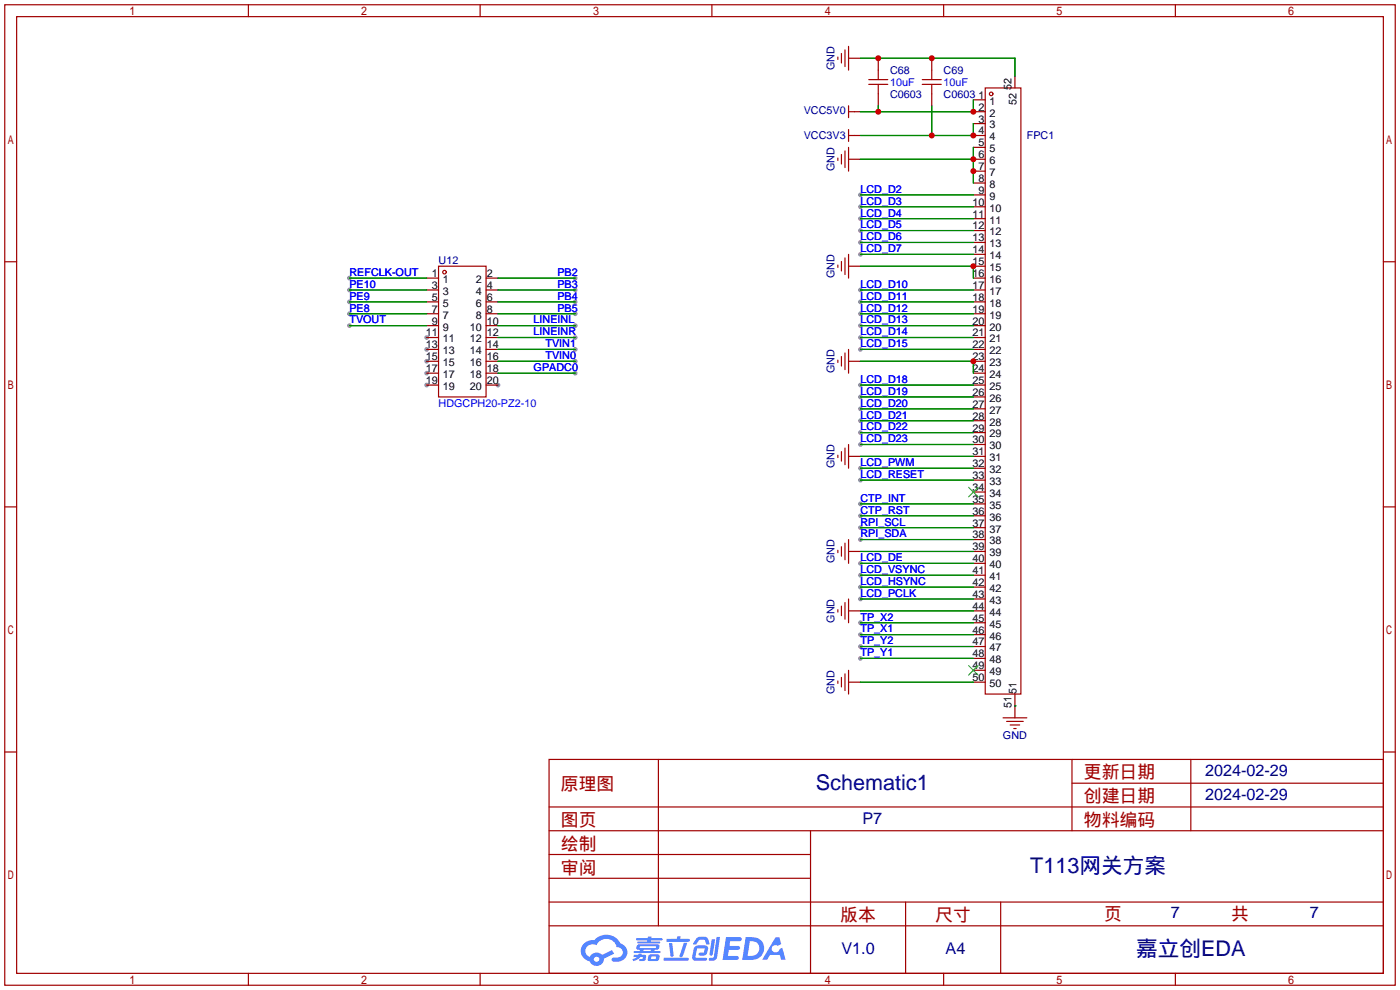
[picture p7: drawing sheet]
<svg xmlns="http://www.w3.org/2000/svg" width="299mm" height="212mm" viewBox="0 0 299 212" stroke-linecap="round" stroke-linejoin="round" font-family="sans-serif">
<g fill="#999">
<circle cx="106.4" cy="82.3" r=".51"/>
<circle cx="91.2" cy="72.1" r=".51"/>
<circle cx="91.2" cy="74.7" r=".51"/>
<circle cx="91.2" cy="77.2" r=".51"/>
<circle cx="91.2" cy="79.8" r=".51"/>
<circle cx="91.2" cy="82.3" r=".51"/>
<circle cx="74.7" cy="59.4" r=".51"/>
<circle cx="183.9" cy="41.7" r=".51"/>
<circle cx="183.9" cy="54.4" r=".51"/>
<circle cx="183.9" cy="44.2" r=".51"/>
<circle cx="183.9" cy="46.7" r=".51"/>
<circle cx="183.9" cy="49.3" r=".51"/>
<circle cx="183.9" cy="51.8" r=".51"/>
<circle cx="183.9" cy="62" r=".51"/>
<circle cx="183.9" cy="64.5" r=".51"/>
<circle cx="183.9" cy="74.7" r=".51"/>
<circle cx="183.9" cy="72.1" r=".51"/>
<circle cx="183.9" cy="69.6" r=".51"/>
<circle cx="183.9" cy="67.1" r=".51"/>
<circle cx="183.9" cy="82.3" r=".51"/>
<circle cx="183.9" cy="84.8" r=".51"/>
<circle cx="183.9" cy="95" r=".51"/>
<circle cx="183.9" cy="92.5" r=".51"/>
<circle cx="183.9" cy="89.9" r=".51"/>
<circle cx="183.9" cy="87.4" r=".51"/>
<circle cx="183.9" cy="100.1" r=".51"/>
<circle cx="183.9" cy="102.6" r=".51"/>
<circle cx="183.9" cy="107.7" r=".51"/>
<circle cx="183.9" cy="110.2" r=".51"/>
<circle cx="183.9" cy="112.8" r=".51"/>
<circle cx="183.9" cy="115.3" r=".51"/>
<circle cx="183.9" cy="120.4" r=".51"/>
<circle cx="183.9" cy="122.9" r=".51"/>
<circle cx="183.9" cy="125.5" r=".51"/>
<circle cx="183.9" cy="128" r=".51"/>
<circle cx="183.9" cy="133.1" r=".51"/>
<circle cx="183.9" cy="135.6" r=".51"/>
<circle cx="183.9" cy="138.2" r=".51"/>
<circle cx="183.9" cy="140.7" r=".51"/>
<circle cx="74.7" cy="62" r=".51"/>
<circle cx="74.7" cy="64.5" r=".51"/>
<circle cx="74.7" cy="67.1" r=".51"/>
<circle cx="74.7" cy="69.6" r=".51"/>
<circle cx="122.9" cy="67.1" r=".51"/>
<circle cx="122.9" cy="64.5" r=".51"/>
<circle cx="122.9" cy="62" r=".51"/>
<circle cx="122.9" cy="59.4" r=".51"/>
<circle cx="122.9" cy="69.6" r=".51"/>
<circle cx="122.9" cy="72.1" r=".51"/>
<circle cx="122.9" cy="74.7" r=".51"/>
<circle cx="122.9" cy="77.2" r=".51"/>
<circle cx="122.9" cy="79.8" r=".51"/>
</g>
<g fill="none" stroke="#a10000" stroke-width=".25">
<path d="M1 1h297.2v209.6h-297.2zM3.6 3.6h292.1v204.4h-292.1zM53.1 1v2.6M102.6 1v2.6M152.1 1v2.6M201.7 1v2.6M251.2 1v2.6M1 55.9h2.6M295.7 55.9h2.5M1 108.3h2.6M295.7 108.3h2.5M1 160.7h2.6"/>
<path d="M117.3 162.3h178.4v45.7h-178.4zM117.3 177.5h178.4M117.3 172.5h178.4M140.7 162.3v35.6M173.2 177.5v30.5M229.1 162.3v15.2M229.1 167.4h66.6M254.5 162.3v15.2M295.7 160.7h2.5M117.3 182.6h55.9M117.3 197.9h178.4M117.3 192.8h178.4"/>
<path d="M117.3 187.7h55.9M193.5 192.8v15.2M213.9 192.8v15.2M53.1 208v2.6M102.6 208v2.6M152.1 208v2.6M201.7 208v2.6M251.2 208v2.6"/>
</g>
<g fill="#5487ff">
<path d="M155.2 200.3h2.6a.48 .48 0 0 1 .7 .4 .48 .48 0 0 1-.6 .4h-1.8l-.2 1.1h1.9a.43 .43 0 0 1 .4 .4 .43 .43 0 0 1-.5 .4h-1.9l-.2 1.3h1.7a.45 .45 0 0 1 .5 .2 .45 .45 0 0 1-.1 .6h-3.3z"/>
<path d="M165.7 200.3h.9l.4 1.5-.8 .3a.84 .84 0 0 0-1.2 .3 .84 .84 0 0 0 .4 1.1 .84 .84 0 0 0 1.1-.4l.1-.2 .6-.3 .7 2.5h-1l-.2-1h-2.1l-.6 1h-1.1z"/>
<path d="M152.1 200.8h.7l-.5 3.1a.36 .36 0 0 1-.3 .3 .36 .36 0 0 1-.4-.3z"/>
<path d="M153.2 200.2h.7l-.6 4.3a1.13 1.13 0 0 1-1.8 .6l.2-.4h.7l.2-.2z"/>
<path d="M148.9 200.6l.6-.4h1a.77 .77 0 0 1 .9 .5l.3 1-.2 .2h-.5l-.3-.9-.2-.2-1 .1-.7 1-.6-.1-.1-.2z"/>
<path d="M148.4 202.4l.6-.3h1.7a.81 .81 0 0 1 .7 .5 .81 .81 0 0 1-.2 .8 .81 .81 0 0 1-.9 .8h-.7a.32 .32 0 0 1-.3-.3 .32 .32 0 0 1 .4-.3h.7l.2-.9-1.6 .1-.4 1.8 2.2 .1a.32 .32 0 0 1 .3 .4 .32 .32 0 0 1-.4 .2h-2.2l-.5-.3-.1-.5z"/>
<path d="M141.9 204.7h5a.33 .33 0 0 1 .3 .3 .33 .33 0 0 1-.3 .3h-4.9l-.2-.1z"/>
<path d="M146.1 201.5h.8l-.7 2a.98 .98 0 0 1-.7 1.1l-.3-.3z"/>
<path d="M143 201.6h.7l.3 2.5a.34 .34 0 0 1-.3 .4 .34 .34 0 0 1-.4-.3z"/>
<path d="M142.5 200.7h2.1l.3-.6h.6l-.1 .6h1.7a.32 .32 0 0 1 .4 .3 .32 .32 0 0 1-.4 .3h-4.5l-.2-.2z"/>
<path d="M135.5 204.1h.9l.1-.3h.6v.3h.8a.82 .82 0 0 1-.5 1.3h-.8v-.4l.7-.1 .1-.3a.68 .68 0 0 0-1 .4l-1.1 .4-.1-.4 .9-.5h-.7z"/>
<path d="M136 200.5h2.4l.1-.3h.7v.3h2.2l.2 .3-.2 .2h-2.3v.2h1.8l.2 .3-.2 .1h-4.5l-.1-.4h2l.1-.2h-2.3l-.1-.2z"/>
<path d="M159.4 200.3l-.8 4.9h1.7a2.5 2.5 0 0 0 3-2.5 2.5 2.5 0 0 0-3.1-2.4zM160.3 201.1a1.61 1.61 0 0 1 2 1.5 1.61 1.61 0 0 1-1.8 1.7h-.7z"/>
<path d="M136.2 202a.55 .55 0 0 0-.2 .8 .55 .55 0 0 0 .7 .2l.1 .3h-1.3v.3l5.4 .1 .3-.2-.2-.2h-1.2l.2-.3a.7 .7 0 0 0 .8-.3 .7 .7 0 0 0 0-.8l-4.2-.1zM136.8 202.3l3.3-.1 .1 .1-.2 .3h-3.2zM137.5 203h1.7l-.2 .3h-1.4z"/>
<path d="M138.6 204.2a1.05 1.05 0 0 0 0 1.2 2.91 2.91 0 0 0 2.2-.2 .98 .98 0 0 0 0-1.2h-1.6zM139.2 204.5l.9-.1 .1 .4-.2 .2-.8-.1z"/>
<path d="M124.9 201.6a2.23 2.23 0 0 0-.7 2.3 2.23 2.23 0 0 0 1.8 1.6 1.58 1.58 0 0 0 1.8 .9 1.58 1.58 0 0 0 1.3-1.5l2.2-1.1-.5-.7-2.1 1a1.65 1.65 0 0 0-2.7 .4 1.45 1.45 0 0 1-.8-1.9 1.45 1.45 0 0 1 2-.7l.3 .1a2.3 2.3 0 0 1 2.3-1.3 2.3 2.3 0 0 1 2 1.7 1.12 1.12 0 0 1 1.3 1 1.12 1.12 0 0 1-1.1 1.2h-.7a.45 .45 0 0 0-.6 .4 .45 .45 0 0 0 .5 .5 2.21 2.21 0 0 0 2.2-.5 2.21 2.21 0 0 0 .5-2.3 2.13 2.13 0 0 0-1.3-1.1 3.3 3.3 0 0 0-5.6-.7l-1.1 .1zM127 205a.57 .57 0 0 1 1.1 0 .57 .57 0 0 1-1.1 0z"/>
</g>
<g fill="none" stroke="#a10000" stroke-width=".25">
<path d="M179.1 12.2v.5M179.8 11.4v2.1M180.6 10.7v3.5M181.4 9.9v5.1M185.7 18h4M185.7 17h4M187.7 15v2M187.7 18v2.1M197.1 18h4.1M197.1 17h4.1M199.1 15v2M199.1 18v2.1"/>
<path d="M210.6 18.8h7.6v129.5h-7.6zM179.1 33.8v.5M179.8 33v2.1M180.6 32.3v3.5M181.4 22.6v2.5M181.4 27.7v2.5M181.4 31.5v5.1M181.4 29h1.2M181.4 23.9h1.2M93.7 56.9h10.2v27.9h-10.2zM179.1 56.6v.6M179.8 55.9v2"/>
<path d="M180.6 55.1v3.6M181.4 54.4v5M179.1 77v.5M179.8 76.2v2M180.6 75.4v3.6M181.4 74.7v5.1M179.1 97.3v.5M179.8 96.5v2.1M180.6 95.8v3.5M181.4 95v5.1M179.1 117.6v.5M179.8 116.8v2.1"/>
<path d="M180.6 116.1v3.5M181.4 115.3v5.1M179.1 130.3v.5M179.8 129.5v2.1M180.6 128.8v3.5M181.4 128v5.1M179.1 145.5v.6M179.8 144.8v2M180.6 144v3.6M181.4 143.3v5M214.4 153.4h5.1M215.1 154.2h3.6"/>
<path d="M215.9 154.9h2M216.7 155.7h.5"/>
<circle cx="211.8" cy="20.1" r=".38"/>
<circle cx="95" cy="58.2" r=".38"/>
</g>
<g fill="none" stroke="#870000" stroke-width=".25">
<path d="M181.4 12.4h2.5M187.7 12.4v2.6M199.1 12.4v2.6M216.9 16.3v2.5M181.4 34h2.5M182.6 23.9h1.3M182.6 29h1.3M187.7 20.1v2.5M199.1 20.1v2.5M208 21.3h2.6M208 23.9h2.6M208 26.4h2.6"/>
<path d="M208 29h2.6M208 31.5h2.6M208 34h2.6M208 36.6h2.6M208 39.1h2.6M91.2 59.4h2.5M103.9 59.4h2.5M181.4 56.9h2.5M208 59.4h2.6M208 41.7h2.6M208 44.2h2.6M208 46.7h2.6"/>
<path d="M208 49.3h2.6M208 51.8h2.6M208 54.4h2.6M208 56.9h2.6M91.2 62h2.5M91.2 79.8h2.5M91.2 64.5h2.5M91.2 77.2h2.5M91.2 67.1h2.5M91.2 74.7h2.5M91.2 69.6h2.5M91.2 72.1h2.5"/>
<path d="M103.9 62h2.5M103.9 79.8h2.5M103.9 64.5h2.5M103.9 77.2h2.5M103.9 67.1h2.5M103.9 74.7h2.5M103.9 69.6h2.5M103.9 72.1h2.5M181.4 77.2h2.5M208 62h2.6M208 79.8h2.6M208 64.5h2.6"/>
<path d="M208 77.2h2.6M208 67.1h2.6M208 74.7h2.6M208 69.6h2.6M208 72.1h2.6M91.2 82.3h2.5M103.9 82.3h2.5M181.4 97.5h2.5M208 82.3h2.6M208 84.8h2.6M208 87.4h2.6M208 89.9h2.6"/>
<path d="M208 92.5h2.6M208 95h2.6M208 97.5h2.6M181.4 117.9h2.5M208 100.1h2.6M208 102.6h2.6M208 105.2h2.6M208 107.7h2.6M208 110.2h2.6M208 112.8h2.6M208 115.3h2.6M208 117.9h2.6"/>
<path d="M181.4 130.6h2.5M208 120.4h2.6M208 122.9h2.6M208 125.5h2.6M208 128h2.6M208 130.6h2.6M208 133.1h2.6M208 135.6h2.6M208 138.2h2.6M181.4 145.8h2.5M208 140.7h2.6M208 143.3h2.6"/>
<path d="M208 145.8h2.6M216.9 148.3v5.1"/>
</g>
<g fill="none" stroke="#008700" stroke-width=".25">
<path d="M183.9 12.4h33v3.9M183.9 34h24.1M187.7 22.6v1.3M199.1 22.6v6.4M208 21.3v2.6h-24.1M208 26.4v2.6h-24.1M208 31.5v7.6M74.7 59.4h16.5M106.4 59.4h16.5M183.9 56.9h24.1v2.5M183.9 41.7h24.1M183.9 54.4h24.1"/>
<path d="M183.9 44.2h24.1M183.9 46.7h24.1M183.9 49.3h24.1M183.9 51.8h24.1M74.7 62h16.5M74.7 64.5h16.5M74.7 69.6h16.5M74.7 67.1h16.5M106.4 62h16.5M106.4 64.5h16.5M106.4 74.7h16.5M106.4 77.2h16.5"/>
<path d="M106.4 72.1h16.5M106.4 69.6h16.5M106.4 67.1h16.5M106.4 79.8h16.5M183.9 77.2h24.1v2.6M183.9 62h24.1M183.9 64.5h24.1M183.9 74.7h24.1M183.9 72.1h24.1M183.9 69.6h24.1M183.9 67.1h24.1M183.9 82.3h24.1"/>
<path d="M183.9 84.8h24.1M183.9 95h24.1M183.9 92.5h24.1M183.9 89.9h24.1M183.9 87.4h24.1M183.9 97.5h24.1M183.9 100.1h24.1M183.9 102.6h24.1M183.9 107.7h24.1M183.9 110.2h24.1M183.9 112.8h24.1M183.9 115.3h24.1"/>
<path d="M183.9 117.9h24.1M183.9 120.4h24.1M183.9 122.9h24.1M183.9 125.5h24.1M183.9 128h24.1M183.9 130.6h24.1M183.9 133.1h24.1M183.9 135.6h24.1M183.9 138.2h24.1M183.9 140.7h24.1M183.9 145.8h24.1M216.9 150.9h.1"/>
</g>
<path d="M207 104.1l2 2.1M209 104.1l-2 2.1M207 142.2l2 2.1M209 142.2l-2 2.1" fill="none" stroke="#3c3" stroke-width=".25"/>
<g fill="#c00">
<circle cx="208" cy="23.9" r=".63"/>
<circle cx="187.7" cy="23.9" r=".63"/>
<circle cx="187.7" cy="12.4" r=".63"/>
<circle cx="199.1" cy="12.4" r=".63"/>
<circle cx="199.1" cy="29" r=".63"/>
<circle cx="208" cy="29" r=".63"/>
<circle cx="208" cy="34" r=".63"/>
<circle cx="208" cy="36.6" r=".63"/>
<circle cx="208" cy="56.9" r=".63"/>
<circle cx="208" cy="77.2" r=".63"/>
</g>
<g font-size="4.6" fill="#000080">
<text x="174.4" y="168.8">Schematic1</text>
<text x="220.2" y="186.6">T113网关方案</text>
<text x="242.8" y="204.3">嘉立创EDA</text>
</g>
<g font-size="3.8" fill="#a00000">
<text x="231.6" y="166.4">更新日期</text>
<text x="119.9" y="168.9">原理图</text>
<text x="231.6" y="171.5">创建日期</text>
<text x="119.9" y="176.5">图页</text>
<text x="231.6" y="176.5">物料编码</text>
<text x="119.9" y="181.6">绘制</text>
<text x="119.9" y="186.7">审阅</text>
<text x="179.6" y="196.9">版本</text>
<text x="199.9" y="196.9">尺寸</text>
<text x="236" y="196.6">页</text>
<text x="263.1" y="196.6">共</text>
</g>
<g font-size="3.5" fill="#000080">
<text x="257.6" y="165.9">2024-02-29</text>
<text x="257.6" y="171">2024-02-29</text>
<text x="184.3" y="176">P7</text>
<text x="250.2" y="196.1">7</text>
<text x="280" y="196.1">7</text>
<text x="179.8" y="204">V1.0</text>
<text x="202.1" y="204">A4</text>
</g>
<g font-size="2.3" fill="#000080">
<text x="178.4" y="15" transform="rotate(-90 178.4 15)">GND</text>
<text x="190.2" y="15.8">C68</text>
<text x="201.7" y="15.8">C69</text>
<text x="190.2" y="20.9">C0603</text>
<text x="201.7" y="20.9">C0603</text>
<text x="171.8" y="29.8">VCC3V3</text>
<text x="171.8" y="24.5">VCC5V0</text>
<text x="219.5" y="29.8">FPC1</text>
<text x="178.4" y="36.6" transform="rotate(-90 178.4 36.6)">GND</text>
<text x="93.7" y="56.4">U12</text>
<text x="178.4" y="59.5" transform="rotate(-90 178.4 59.5)">GND</text>
<text x="178.4" y="79.8" transform="rotate(-90 178.4 79.8)">GND</text>
<text x="178.4" y="100.1" transform="rotate(-90 178.4 100.1)">GND</text>
<text x="178.4" y="120.4" transform="rotate(-90 178.4 120.4)">GND</text>
<text x="178.4" y="133.1" transform="rotate(-90 178.4 133.1)">GND</text>
<text x="178.4" y="148.4" transform="rotate(-90 178.4 148.4)">GND</text>
<text x="214.4" y="157.9">GND</text>
</g>
<g font-size="2.3" fill="#00f">
<text x="190.2" y="18.3">10uF</text>
<text x="201.7" y="18.3">10uF</text>
<text x="183.9" y="41.2">LCD_D2</text>
<text x="183.9" y="43.7">LCD_D3</text>
<text x="183.9" y="46.3">LCD_D4</text>
<text x="183.9" y="53.9">LCD_D7</text>
<text x="183.9" y="48.8">LCD_D5</text>
<text x="183.9" y="51.4">LCD_D6</text>
<text x="74.7" y="59">REFCLK-OUT</text>
<text x="119.1" y="59">PB2</text>
<text x="74.7" y="61.5">PE10</text>
<text x="74.7" y="64.1">PE9</text>
<text x="119.1" y="64.1">PB4</text>
<text x="119.1" y="61.5">PB3</text>
<text x="183.9" y="61.5">LCD_D10</text>
<text x="183.9" y="64.1">LCD_D11</text>
<text x="74.7" y="66.6">PE8</text>
<text x="74.7" y="69.1">TVOUT</text>
<text x="114" y="69.1">LINEINL</text>
<text x="114" y="71.7">LINEINR</text>
<text x="119.1" y="66.6">PB5</text>
<text x="183.9" y="71.7">LCD_D14</text>
<text x="183.9" y="69.1">LCD_D13</text>
<text x="183.9" y="66.6">LCD_D12</text>
<text x="116.6" y="74.2">TVIN1</text>
<text x="116.6" y="76.8">TVIN0</text>
<text x="183.9" y="74.2">LCD_D15</text>
<text x="114" y="79.3">GPADC0</text>
<text x="183.9" y="81.8">LCD_D18</text>
<text x="93.7" y="86.9">HDGCPH20-PZ2-10</text>
<text x="183.9" y="84.4">LCD_D19</text>
<text x="183.9" y="89.5">LCD_D21</text>
<text x="183.9" y="86.9">LCD_D20</text>
<text x="183.9" y="94.5">LCD_D23</text>
<text x="183.9" y="92">LCD_D22</text>
<text x="183.9" y="99.6">LCD_PWM</text>
<text x="183.9" y="102.2">LCD_RESET</text>
<text x="183.9" y="107.2">CTP_INT</text>
<text x="183.9" y="109.8">CTP_RST</text>
<text x="183.9" y="112.3">RPI_SCL</text>
<text x="183.9" y="114.9">RPI_SDA</text>
<text x="183.9" y="119.9">LCD_DE</text>
<text x="183.9" y="122.5">LCD_VSYNC</text>
<text x="183.9" y="125">LCD_HSYNC</text>
<text x="183.9" y="127.6">LCD_PCLK</text>
<text x="183.9" y="132.6">TP_X2</text>
<text x="183.9" y="135.2">TP_X1</text>
<text x="183.9" y="137.7">TP_Y2</text>
<text x="183.9" y="140.3">TP_Y1</text>
</g>
<g font-size="2.3">
<text x="209.2" y="21.1">1</text>
<text x="209.2" y="23.6">2</text>
<text x="211.5" y="22.4">1</text>
<text x="216.2" y="19.3" transform="rotate(-90 216.2 19.3)">52</text>
<text x="217.2" y="22.4" transform="rotate(-90 217.2 22.4)">52</text>
<text x="209.2" y="26.2">3</text>
<text x="209.2" y="28.7">4</text>
<text x="211.5" y="24.9">2</text>
<text x="211.5" y="27.5">3</text>
<text x="211.5" y="30">4</text>
<text x="209.2" y="31.3">5</text>
<text x="209.2" y="33.8">6</text>
<text x="211.5" y="32.5">5</text>
<text x="211.5" y="35.1">6</text>
<text x="209.2" y="36.3">7</text>
<text x="209.2" y="38.9">8</text>
<text x="209.2" y="41.4">9</text>
<text x="211.5" y="37.6">7</text>
<text x="211.5" y="40.2">8</text>
<text x="207.9" y="44">10</text>
<text x="207.9" y="46.5">11</text>
<text x="211.5" y="42.7">9</text>
<text x="211.5" y="45.2">10</text>
<text x="211.5" y="47.8">11</text>
<text x="207.9" y="49">12</text>
<text x="207.9" y="51.6">13</text>
<text x="211.5" y="50.3">12</text>
<text x="211.5" y="52.9">13</text>
<text x="92.3" y="59.2">1</text>
<text x="104" y="59.2">2</text>
<text x="207.9" y="54.1">14</text>
<text x="207.9" y="56.7">15</text>
<text x="207.9" y="59.2">16</text>
<text x="211.5" y="55.4">14</text>
<text x="211.5" y="57.9">15</text>
<text x="92.3" y="61.7">3</text>
<text x="92.3" y="64.3">5</text>
<text x="94.7" y="60.5">1</text>
<text x="94.7" y="63">3</text>
<text x="94.7" y="65.6">5</text>
<text x="101.7" y="65.6">6</text>
<text x="101.7" y="63">4</text>
<text x="101.7" y="60.5">2</text>
<text x="104" y="64.3">6</text>
<text x="104" y="61.7">4</text>
<text x="207.9" y="61.7">17</text>
<text x="207.9" y="64.3">18</text>
<text x="211.5" y="60.5">16</text>
<text x="211.5" y="63">17</text>
<text x="211.5" y="65.6">18</text>
<text x="91" y="71.9">11</text>
<text x="92.3" y="66.8">7</text>
<text x="92.3" y="69.4">9</text>
<text x="94.7" y="68.1">7</text>
<text x="94.7" y="70.6">9</text>
<text x="100.4" y="70.6">10</text>
<text x="101.7" y="68.1">8</text>
<text x="104" y="71.9">12</text>
<text x="104" y="69.4">10</text>
<text x="104" y="66.8">8</text>
<text x="207.9" y="66.8">19</text>
<text x="207.9" y="69.4">20</text>
<text x="207.9" y="71.9">21</text>
<text x="211.5" y="68.1">19</text>
<text x="211.5" y="70.6">20</text>
<text x="91" y="74.4">13</text>
<text x="91" y="77">15</text>
<text x="94.7" y="73.2">11</text>
<text x="94.7" y="75.7">13</text>
<text x="100.4" y="75.7">14</text>
<text x="100.4" y="73.2">12</text>
<text x="104" y="77">16</text>
<text x="104" y="74.4">14</text>
<text x="207.9" y="74.4">22</text>
<text x="207.9" y="77">23</text>
<text x="211.5" y="73.2">21</text>
<text x="211.5" y="75.7">22</text>
<text x="91" y="79.5">17</text>
<text x="91" y="82.1">19</text>
<text x="94.7" y="78.3">15</text>
<text x="94.7" y="80.8">17</text>
<text x="94.7" y="83.3">19</text>
<text x="100.4" y="83.3">20</text>
<text x="100.4" y="80.8">18</text>
<text x="100.4" y="78.3">16</text>
<text x="104" y="82.1">20</text>
<text x="104" y="79.5">18</text>
<text x="207.9" y="79.5">24</text>
<text x="207.9" y="82.1">25</text>
<text x="211.5" y="78.3">23</text>
<text x="211.5" y="80.8">24</text>
<text x="211.5" y="83.3">25</text>
<text x="207.9" y="84.6">26</text>
<text x="207.9" y="87.1">27</text>
<text x="207.9" y="89.7">28</text>
<text x="211.5" y="85.9">26</text>
<text x="211.5" y="88.4">27</text>
<text x="207.9" y="92.2">29</text>
<text x="207.9" y="94.8">30</text>
<text x="211.5" y="91">28</text>
<text x="211.5" y="93.5">29</text>
<text x="207.9" y="97.3">31</text>
<text x="207.9" y="99.8">32</text>
<text x="211.5" y="96">30</text>
<text x="211.5" y="98.6">31</text>
<text x="211.5" y="101.1">32</text>
<text x="207.9" y="102.4">33</text>
<text x="207.9" y="104.9">34</text>
<text x="207.9" y="107.5">35</text>
<text x="211.5" y="103.7">33</text>
<text x="211.5" y="106.2">34</text>
<text x="207.9" y="110">36</text>
<text x="207.9" y="112.5">37</text>
<text x="211.5" y="108.7">35</text>
<text x="211.5" y="111.3">36</text>
<text x="211.5" y="113.8">37</text>
<text x="207.9" y="115.1">38</text>
<text x="207.9" y="117.6">39</text>
<text x="211.5" y="116.4">38</text>
<text x="211.5" y="118.9">39</text>
<text x="207.9" y="120.2">40</text>
<text x="207.9" y="122.7">41</text>
<text x="207.9" y="125.2">42</text>
<text x="211.5" y="121.4">40</text>
<text x="211.5" y="124">41</text>
<text x="207.9" y="127.8">43</text>
<text x="207.9" y="130.3">44</text>
<text x="211.5" y="126.5">42</text>
<text x="211.5" y="129.1">43</text>
<text x="211.5" y="131.6">44</text>
<text x="207.9" y="132.9">45</text>
<text x="207.9" y="135.4">46</text>
<text x="207.9" y="137.9">47</text>
<text x="211.5" y="134.1">45</text>
<text x="211.5" y="136.7">46</text>
<text x="207.9" y="140.5">48</text>
<text x="207.9" y="143">49</text>
<text x="211.5" y="139.2">47</text>
<text x="211.5" y="141.8">48</text>
<text x="207.9" y="145.6">50</text>
<text x="211.5" y="144.3">49</text>
<text x="211.5" y="146.8">50</text>
<text x="217.2" y="148.3" transform="rotate(-90 217.2 148.3)">51</text>
<text x="216.2" y="151.4" transform="rotate(-90 216.2 151.4)">51</text>
</g>
</svg>
